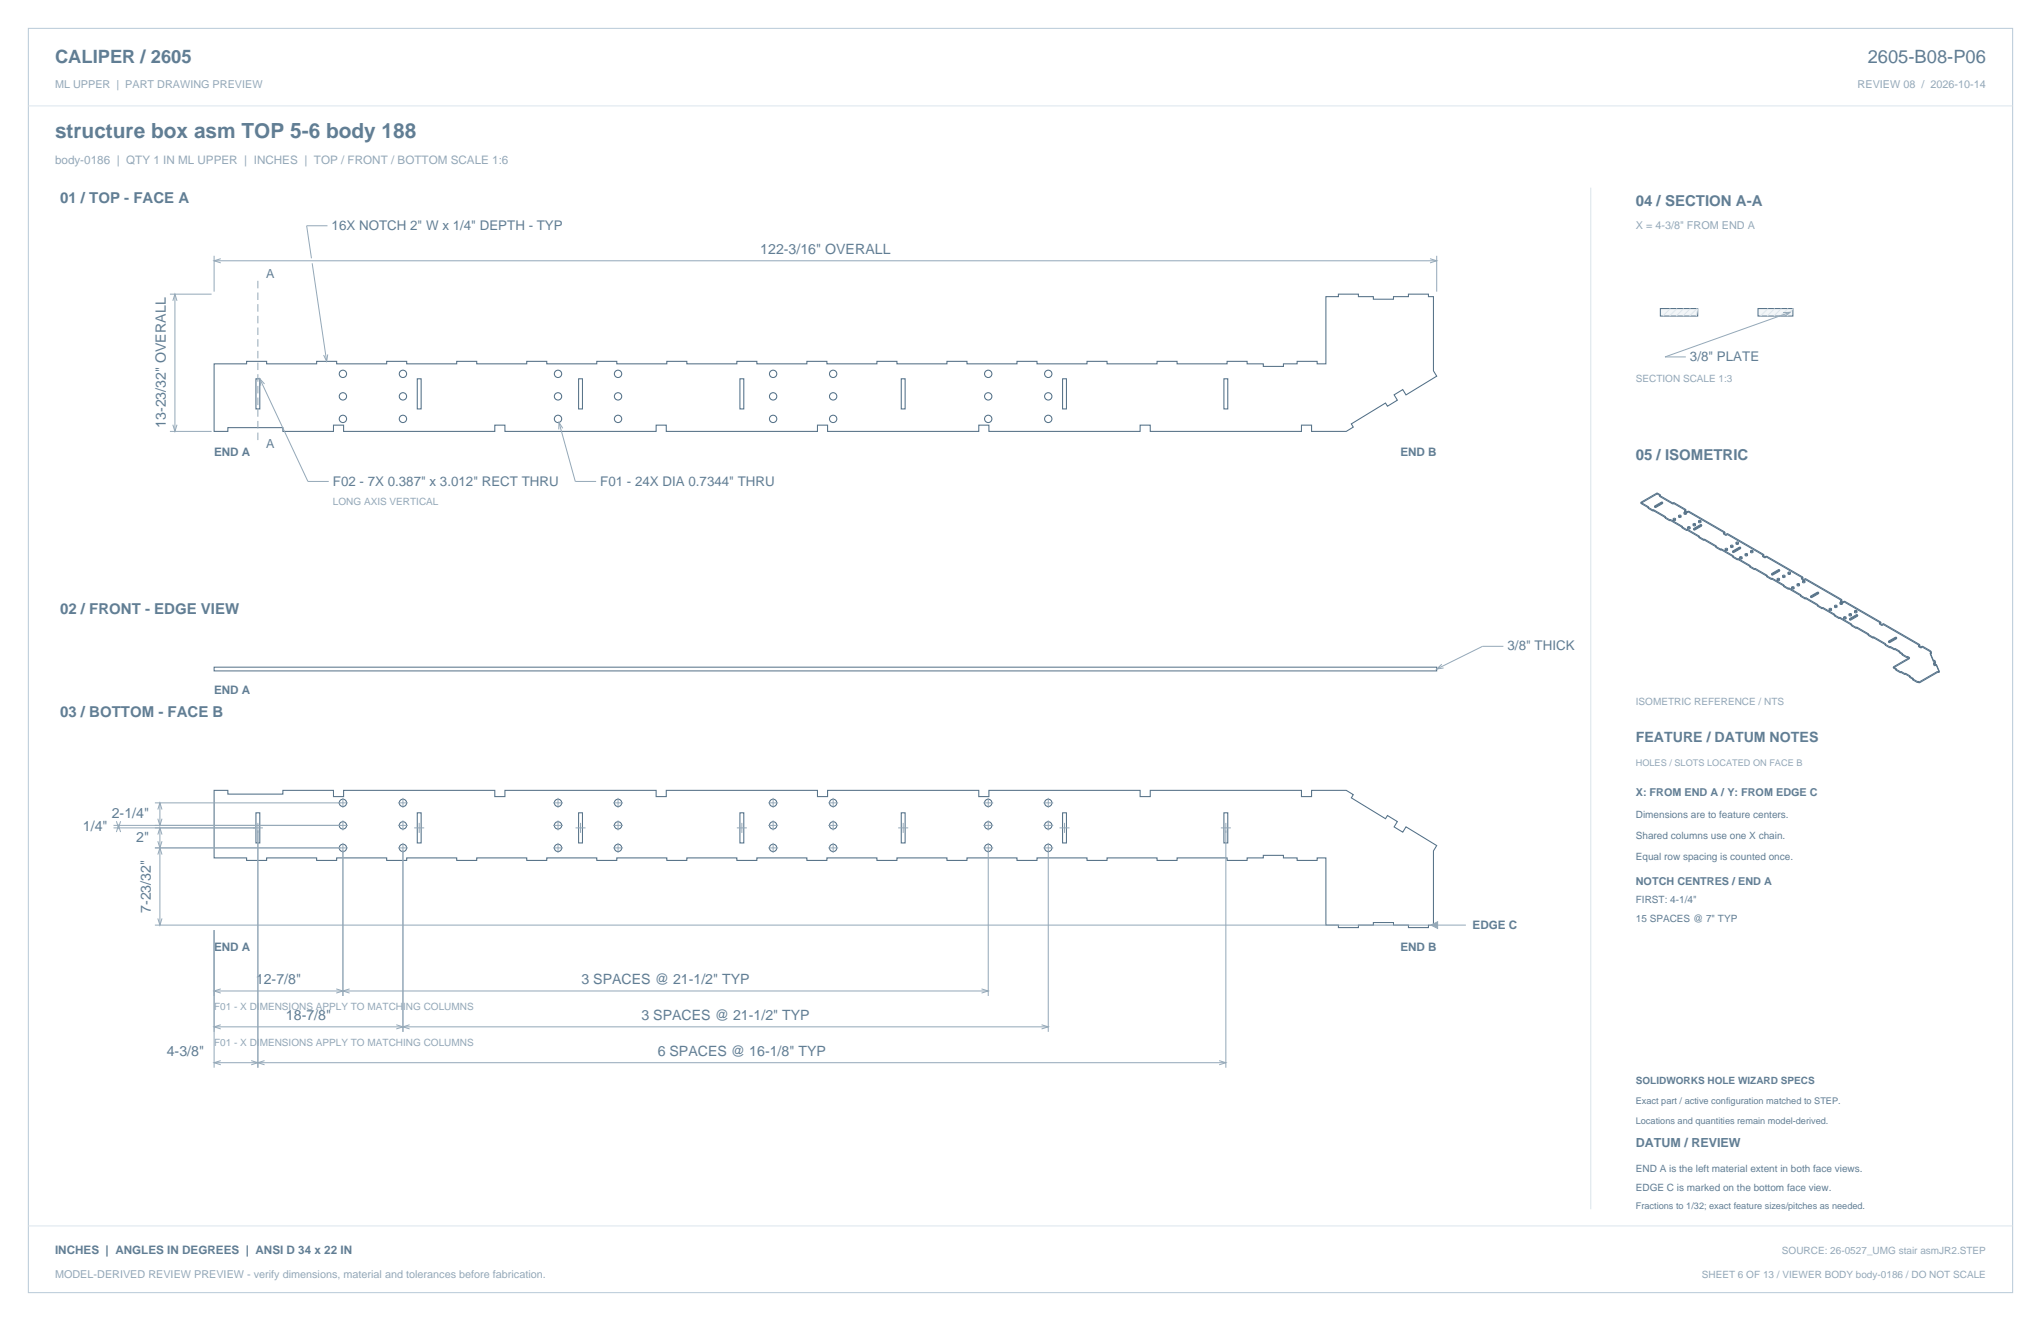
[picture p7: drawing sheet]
<svg xmlns="http://www.w3.org/2000/svg" width="864mm" height="559mm" viewBox="0 0 864 559" stroke-linecap="round" stroke-linejoin="round" font-family="sans-serif">
<path d="M12 12h839.6v534.8h-839.6z" fill="none" stroke="#b8cad8" stroke-width=".42"/>
<path d="M12 44.8h839.6M673.1 79.4v432.1" fill="none" stroke="#dbe5ed" stroke-width=".42"/>
<g fill="none" stroke="#536f85" stroke-width=".44">
<path d="M90.6 153.9h13.8v-1h8.4v1h21.2v-1h8.5v1h21.1v-1h8.5v1h21.2v-1h8.4v1h21.2v-1h8.5v1h21.1v-1h8.5v1h21.2v-1h8.4v1h21.2v-1h8.5v1h21.1v-1h8.5v1h21.2v-1h8.4v1h21.2v-1h8.5v1h21.1v-1h8.5v1h21.2v-1h8.4v1h21.2v-1h8.5v1h21.1v-1h8.5v1h6.8v1.1h8.6v-1.1h5.8v-1h8.4v1h3.7v-28.4h5.3v-1.1h8.5v1.1h6.3v1.1h8.5v-1.1h6.3v-1.1h8.5v1.1h2.1v31.4l1.4 2.2-13 8-1.4-2.3-3.6 2.2 1.4 2.3-4.2 2.5-.9-1.3-14.4 8.8 .8 1.4-3 1.8h-14.6v-2.7h-4.3v2.7h-64v-2.7h-4.3v2.7h-64v-2.7h-4.2v2.7h-64v-2.7h-4.3v2.7h-64v-2.7h-4.3v2.7h-64v-2.7h-4.2v2.7h-64v-2.7h-4.3v2.7h-21.4v-1.6h-23.3v1.6h-5.8zM108.3 160.2h1.6v12.8h-1.6zM176.6 160.2h1.6v12.8h-1.6zM244.8 160.2h1.7v12.8h-1.7zM313.1 160.2h1.6v12.8h-1.6zM381.3 160.2h1.7v12.8h-1.7zM449.6 160.2h1.6v12.8h-1.6zM517.9 160.2h1.6v12.8h-1.6zM90.6 334.3h5.8v1.6h23.3v-1.6h21.4v2.7h4.3v-2.7h64v2.7h4.2v-2.7h64v2.7h4.3v-2.7h64v2.7h4.3v-2.7h64v2.7h4.2v-2.7h64v2.7h4.3v-2.7h64v2.7h4.3v-2.7h14.6l3 1.9-.8 1.3 14.4 8.8 .9-1.3 4.2 2.5-1.4 2.3 3.6 2.2 1.4-2.2 13 7.9-1.4 2.3v31.3h-2.1v1.1h-8.5v-1.1h-6.3v-1.1h-8.5v1.1h-6.3v1.1h-8.5v-1.1h-5.3v-28.4h-3.7v1.1h-8.4v-1.1h-5.8v-1.1h-8.6v1.1h-6.8v1.1h-8.5v-1.1h-21.1v1.1h-8.5v-1.1h-21.2v1.1h-8.4v-1.1h-21.2v1.1h-8.5v-1.1h-21.1v1.1h-8.5v-1.1h-21.2v1.1h-8.4v-1.1h-21.2v1.1h-8.5v-1.1h-21.1v1.1h-8.5v-1.1h-21.2v1.1h-8.4v-1.1h-21.2v1.1h-8.5v-1.1h-21.1v1.1h-8.5v-1.1h-21.2v1.1h-8.4v-1.1h-21.2v1.1h-8.5v-1.1h-21.1v1.1h-8.5v-1.1h-21.2v1.1h-8.4v-1.1h-13.8zM108.3 343.8h1.6v12.8h-1.6zM176.6 343.8h1.6v12.8h-1.6zM244.8 343.8h1.7v12.8h-1.7z"/>
<path d="M313.1 343.8h1.6v12.8h-1.6zM381.3 343.8h1.7v12.8h-1.7zM449.6 343.8h1.6v12.8h-1.6zM517.9 343.8h1.6v12.8h-1.6z"/>
<circle cx="145.1" cy="158.1" r="1.55"/>
<circle cx="170.5" cy="158.1" r="1.55"/>
<circle cx="236.1" cy="158.1" r="1.55"/>
<circle cx="261.5" cy="158.1" r="1.55"/>
<circle cx="327.1" cy="158.1" r="1.55"/>
<circle cx="352.5" cy="158.1" r="1.55"/>
<circle cx="418.1" cy="158.1" r="1.55"/>
<circle cx="443.5" cy="158.1" r="1.55"/>
<circle cx="145.1" cy="177.2" r="1.55"/>
<circle cx="145.1" cy="167.7" r="1.55"/>
<circle cx="170.5" cy="177.2" r="1.55"/>
<circle cx="170.5" cy="167.7" r="1.55"/>
<circle cx="236.1" cy="177.2" r="1.55"/>
<circle cx="236.1" cy="167.7" r="1.55"/>
<circle cx="261.5" cy="177.2" r="1.55"/>
<circle cx="261.5" cy="167.7" r="1.55"/>
<circle cx="327.1" cy="177.2" r="1.55"/>
<circle cx="327.1" cy="167.7" r="1.55"/>
<circle cx="352.5" cy="177.2" r="1.55"/>
<circle cx="352.5" cy="167.7" r="1.55"/>
<circle cx="418.1" cy="177.2" r="1.55"/>
<circle cx="418.1" cy="167.7" r="1.55"/>
<circle cx="443.5" cy="167.7" r="1.55"/>
<circle cx="443.5" cy="177.2" r="1.55"/>
<circle cx="145.1" cy="339.6" r="1.55"/>
<circle cx="170.5" cy="339.6" r="1.55"/>
<circle cx="236.1" cy="339.6" r="1.55"/>
<circle cx="261.5" cy="339.6" r="1.55"/>
<circle cx="327.1" cy="339.6" r="1.55"/>
<circle cx="352.5" cy="339.6" r="1.55"/>
<circle cx="418.1" cy="339.6" r="1.55"/>
<circle cx="443.5" cy="339.6" r="1.55"/>
<circle cx="145.1" cy="349.1" r="1.55"/>
<circle cx="145.1" cy="358.7" r="1.55"/>
<circle cx="170.5" cy="349.1" r="1.55"/>
<circle cx="170.5" cy="358.7" r="1.55"/>
<circle cx="236.1" cy="358.7" r="1.55"/>
<circle cx="236.1" cy="349.1" r="1.55"/>
<circle cx="261.5" cy="358.7" r="1.55"/>
<circle cx="261.5" cy="349.1" r="1.55"/>
<circle cx="327.1" cy="349.1" r="1.55"/>
<circle cx="327.1" cy="358.7" r="1.55"/>
<circle cx="352.5" cy="349.1" r="1.55"/>
<circle cx="352.5" cy="358.7" r="1.55"/>
<circle cx="418.1" cy="358.7" r="1.55"/>
<circle cx="418.1" cy="349.1" r="1.55"/>
<circle cx="443.5" cy="349.1" r="1.55"/>
<circle cx="443.5" cy="358.7" r="1.55"/>
</g>
<g fill="none" stroke="#93a8b9" stroke-width=".42">
<path d="M138.6 95.5h-8.8l2 13.8M90.6 108.2v15.2M90.6 110.3h517.3M93.4 109.4l-2.8 .9 2.8 .9M132.1 111.4l6.1 41.5M605.1 109.4l2.8 .9-2.8 .9M607.9 108.2v15.2M71.9 124.4h17.6M73.1 127.3l.9-2.9 .9 2.9M74 124.4v58.1M138.7 149.9l-.5 3-1.3-2.7M73.1 179.7l.9 2.8 .9-2.8"/>
<path d="M109.9 160.2l20.4 43.5h8.8M111.9 162.4l-2-2.2 .4 3M236.5 178.7l6.9 25h8.8M71.9 182.5h17.6M238.1 181.2l-1.6-2.5-.1 2.9M636.1 273.4h-8.8l-19.4 9.6M610 281l-2.1 2 2.9-.4M65.5 339.6h81.7M67.7 339.6v9.5M145.1 337.5v4.2M168.4 339.6h4.2M170.5 337.5v4.2"/>
<path d="M234 339.6h4.2M236.1 337.5v4.2M259.4 339.6h4.2M261.5 337.5v4.2M325 339.6h4.2M327.1 337.5v4.2M350.4 339.6h4.2M352.5 337.5v4.2M416 339.6h4.3M418.1 337.5v4.2M441.4 339.6h4.3M443.5 337.5v4.2"/>
<path d="M48 350.2h63.2M48 349.1h99.2M49.3 352l.8-2.9 .9 2.9M49.3 347.4l.8 2.8 .9-2.8M50.1 349.1v1.1M65.5 358.7h81.7M66.8 353l.9-2.8 .8 2.8M66.8 355.9l.9 2.8 .8-2.8M66.8 342.4l.9-2.8 .8 2.8M66.8 346.3l.9 2.8 .8-2.8M67.7 350.2v41.1M109.1 348.1v103.6"/>
<path d="M145.1 347v4.3M145.1 356.6v64.7M168.4 358.7h4.2M168.4 349.1h4.2M170.5 347v4.3M170.5 356.6v79.9M175.3 350.2h4.2M177.4 348.1v4.2M234 358.7h4.2M234 349.1h4.2M236.1 347v4.3M236.1 356.6v4.2"/>
<path d="M243.5 350.2h4.3M245.6 348.1v4.2M259.4 358.7h4.2M259.4 349.1h4.2M261.5 347v4.3M261.5 356.6v4.2M311.8 350.2h4.2M313.9 348.1v4.2M325 358.7h4.2M325 349.1h4.2M327.1 347v4.3M327.1 356.6v4.2"/>
<path d="M350.4 358.7h4.2M350.4 349.1h4.2M352.5 347v4.3M352.5 356.6v4.2M380 350.2h4.3M382.2 348.1v4.2M416 358.7h4.3M416 349.1h4.3M418.1 347v4.3M418.1 356.6v64.7M441.4 358.7h4.3M441.4 349.1h4.3"/>
<path d="M443.5 347v4.3M443.5 356.6v79.9M448.3 350.2h4.2M450.4 348.1v4.2M516.6 350.2h4.2M518.7 348.1v103.6M66.8 361.5l.9-2.8 .8 2.8M65.5 391.3h538.9M66.8 388.5l.9 2.8 .8-2.8M90.6 393.4v58.3M605.5 391.3h14.8M90.6 419.2h327.5"/>
<path d="M93.4 418.3l-2.8 .9 2.8 .9M142.3 418.3l2.8 .9-2.8 .9M147.9 418.3l-2.8 .9 2.8 .9M415.3 418.3l2.8 .9-2.8 .9M90.6 434.4h352.9M93.4 433.5l-2.8 .9 2.8 .9M167.7 433.5l2.8 .9-2.8 .9M173.3 433.5l-2.8 .9 2.8 .9M440.7 433.5l2.8 .9-2.8 .9M90.6 449.5h428.1M93.4 448.7l-2.8 .8 2.8 .9M106.3 448.7l2.8 .8-2.8 .9"/>
<path d="M111.9 448.7l-2.8 .8 2.8 .9M515.9 448.7l2.8 .8-2.8 .9"/>
</g>
<path d="M109.1 118.8v69" fill="none" stroke="#93a8b9" stroke-width=".42" stroke-dasharray="3.2 1.8" stroke-linecap="butt"/>
<path d="M90.6 282.2h517.3v1.6h-517.3z" fill="none" stroke="#536f85" stroke-width=".42"/>
<path d="M605.5 391.3l2.8-1.4v2.8z" fill="#93a8b9" stroke="#93a8b9" stroke-width=".42"/>
<path d="M702.5 130.5h15.9v3.2h-15.9z" fill-rule="evenodd" fill="#f2f6f9" stroke="#536f85" stroke-width=".42"/>
<path d="M706.8 130.5l-3.2 3.2M709.6 130.5l-3.2 3.2M712.4 130.5l-3.2 3.2M715.2 130.5l-3.1 3.2M718.1 130.5l-3.2 3.2M718.4 130.5l-.7 3.2" fill="none" stroke="#dbe5ed" stroke-width=".42"/>
<path d="M743.9 130.5h14.7v3.2h-14.7z" fill-rule="evenodd" fill="#f2f6f9" stroke="#536f85" stroke-width=".42"/>
<path d="M748.1 130.5l-3.2 3.2M750.9 130.5l-3.2 3.2M753.7 130.5l-3.1 3.2M756.6 130.5l-3.2 3.2M758.6 130.5l-2.4 3.2M12 518.6h839.6" fill="none" stroke="#dbe5ed" stroke-width=".42"/>
<path d="M754.5 132.2l2.9-.1-2.3 1.8M757.4 132.1l-52.9 18.9h8.8" fill="none" stroke="#93a8b9" stroke-width=".42"/>
<g fill="none" stroke="#536f85" stroke-width=".42">
<path d="M694.3 212.9l3.3 2M694.3 212.5l3.3 1.9M694.3 212.5v.4M697.3 215l2.1 1.2M697.3 214.6l2.1 1.1M697.3 214.6v.4M697.6 214.4l-.3 .2M697.6 214.4v.5M697.6 214.9l-.3 .1M699.4 215.7v.5M699.6 216l5.2 3M699.6 216l-.2 .2"/>
<path d="M699.6 215.6l5.2 3M699.6 215.6v.4M699.6 215.6l-.2 .1M700.1 214.1l.4 .2v.5M700.1 214.1v.4M700.1 214.5l.4 .3M701.2 208.5l-6.9 4M701.2 208.5l1.4 .8M701.2 209l6.6 3.8M701.2 208.5v.5M701.2 209l-6.9 3.9M702.2 210l5.6 3.2"/>
<path d="M702.6 209.3v.5l-.4 .2M702.6 209.3l-.4 .2v.5M703.2 212.3l.4 .2M703.2 212.3v.4l.4 .3M703.2 212.3l-3.1 1.8M703.6 212.5v.5M703.6 212.5l-3.5 2M703.6 213l-3.1 1.8M704.5 219.1l2 1.2M704.5 218.7l2 1.2M704.5 218.7v.4M704.8 218.6l-.3 .1"/>
<path d="M704.8 219l-.3 .1M704.8 218.6v.4M706.5 219.9v.4M706.8 219.7l5.1 3M706.8 219.7l-.3 .2M706.8 219.7v.5M707.8 212.8v.4M708.1 219.7h.7v.5M708.1 219.3v.4h.7M708.1 219.7v.5h.7M708.1 219.3h.7v.4M708.1 219.3v.4"/>
<path d="M708.2 212.6l-.4 .2M708.2 212.6l5.2 3M708.2 213l-.4 .2M708.2 213l5.2 3M708.2 212.6v.4M708.8 219.7v.5M710.4 218.4h.7v.4M710.4 218h.7v.4M710.4 218.4v.4h.7M710.4 218v.4h.7M710.4 218v.4M711.1 218.4v.4"/>
<path d="M712.7 217.1h.7v.4M712.7 217.1v.4h.7M712.7 216.6h.7v.5M712.7 216.6v.5h.7M712.7 216.6v.5M712.7 216.4l1.1 .6M712.7 215.9v.5M712.7 215.9l1.1 .6M713.4 216l-.7 .4M713.4 215.6v.4M713.4 215.6l-.7 .3M713.4 217.1v.4"/>
<path d="M713.8 216.5v.5M714.4 216.2v.4M714.4 216.2l15.5 8.9M714.4 216.6l15.5 8.9M714.4 216.6l-.6 .4M714.4 216.2l-.6 .3M706.8 220.2l5.1 2.9M706.8 220.2l-.3 .1M711.7 222.8v.5M711.7 223.3l2 1.2M711.7 222.8l2 1.2M711.9 222.7l-.2 .1"/>
<path d="M711.9 222.7v.4M711.9 223.1l-.2 .2M713.7 224v.5M714 224.3l5.1 3M714 223.9l5.1 2.9M714 223.9l-.3 .1M714 224.3l-.3 .2M714 223.9v.4M714.2 222.8h.8v.5M714.2 222.8v.5h.8M714.2 223.3v.4h.8M714.2 223.3h.8v.4"/>
<path d="M714.2 222.8v.5M715 223.3v.4M716.5 221.5v.4h.8M716.5 222h.8v.4M716.5 221.5h.8v.4M716.5 222v.4h.8M716.5 221.5v.5M716.6 224.1l.4 .2M716.6 223.6l.4 .2v.5M716.6 223.6v.5M717.3 221.9v.5M718.8 227.4l2.1 1.2"/>
<path d="M718.8 227l2.1 1.2M718.8 227v.4M718.8 220.6v.5h.8M718.8 220.2v.4h.8M718.8 220.6h.8v.5M718.8 220.2h.8v.4M718.8 220.2v.4M719.1 226.8v.5M719.1 227.3l-.3 .1M719.1 226.8l-.3 .2M719.6 220.6v.5M719.7 221.8l-3.1 1.8"/>
<path d="M719.7 221.8l.4 .3M719.7 221.8v.5l.4 .2M720.1 222.1l-3.5 2M720.1 222.5l-3.1 1.8M720.1 222.1v.4M720.9 228.2v.4M721.1 228.4l5.1 3M721.1 228l5.1 3M721.1 228.4l-.2 .2M721.1 228v.4M721.1 228l-.2 .2M726 231.6l2 1.1"/>
<path d="M726 231.1l2 1.2M726 231.1v.5M726.2 231.4l-.2 .2M726.2 231v.4M726.2 231l-.2 .1M728 232.3v.4M728.3 232.6l5.1 2.9M728.3 232.1l5.1 3M728.3 232.1l-.3 .2M728.3 232.6l-.3 .1M728.3 232.1v.5M729.2 225.9l1.1 .6"/>
<path d="M729.2 225.5l1.1 .6M729.2 225.5v.4M729.9 225.5l-.7 .4M729.9 225.1l-.7 .4M729.9 225.1v.4M730.1 232.4h.7v.5M730.1 232v.4h.7M730.1 232.4v.5h.7M730.1 232h.7v.4M730.1 232v.4M730.3 226.1v.4M730.8 232.4v.5"/>
<path d="M730.9 225.7l-.6 .4M730.9 225.7l15.5 8.9M730.9 226.1l15.5 9M730.9 225.7v.4M730.9 226.1l-.6 .4M732.4 230.7v.4h.7M732.4 230.7h.7v.4M732.4 231.1h.7v.4M732.4 231.1v.4h.7M732.4 230.7v.4M733.1 233.6l.4 .2M733.1 233.1l.4 .3v.4"/>
<path d="M733.1 233.1v.5M733.1 231.1v.4M733.1 235.7l2.1 1.2M733.1 235.2v.5M733.1 235.2l2.1 1.2M733.4 235.1l-.3 .1M733.4 235.5l-.3 .2M733.4 235.1v.4M734.7 229.3h.7v.5M734.7 229.8h.7v.4M734.7 229.8v.4h.7M734.7 229.3v.5h.7"/>
<path d="M734.7 229.3v.5M735.2 236.4v.5M735.4 229.8v.4M735.4 236.7l5.2 3M735.4 236.3l5.2 2.9M735.4 236.3l-.2 .1M735.4 236.7l-.2 .2M735.4 236.3v.4M736.2 231.4l.3 .2M736.2 231.4v.4l.3 .2M736.2 231.4l-3.1 1.7M736.2 235.5v.5h.8"/>
<path d="M736.2 236h.8v.4M736.2 235.5h.8v.5M736.2 236v.4h.8M736.2 235.5v.5M736.5 232l-3 1.8M736.5 231.6v.4M736.5 231.6l-3.4 2M737 236v.4M738.5 234.2h.8v.4M738.5 234.7v.4h.8M738.5 234.2v.4h.8M738.5 234.7h.8v.4"/>
<path d="M738.5 234.2v.5M739.3 234.6v.5M740.3 239.8l2.1 1.2M740.3 239.4l2.1 1.2M740.3 239.4v.4M740.6 239.7l-.3 .1M740.6 239.2v.5M740.6 239.2l-.3 .2M740.8 233.3h.8v.5M740.8 232.9v.4h.8M740.8 233.3v.5h.8M740.8 232.9h.8v.4"/>
<path d="M740.8 232.9v.4M741.6 233.3v.5M745.7 235.4l1.1 .6M745.7 235v.4M745.7 235l1.1 .6M746.4 234.6v.5M746.4 235.1l-.7 .3M746.4 234.6l-.7 .4M746.8 235.6v.4M747.4 235.2v.5M747.4 235.2l15.5 8.9M747.4 235.7l-.6 .3"/>
<path d="M747.4 235.7l15.5 8.9M747.4 235.2l-.6 .4M742.4 240.6v.4M742.6 240.9l5.1 2.9M742.6 240.4v.5M742.6 240.4l5.1 3M742.6 240.9l-.2 .1M742.6 240.4l-.2 .2M747.5 244l2 1.1M747.5 243.5l2 1.2M747.5 243.5v.5M747.7 243.4v.4"/>
<path d="M747.7 243.8l-.2 .2M747.7 243.4l-.2 .1M749.5 244.7v.4M749.6 243.1l.4 .2M749.6 242.7l.4 .2v.4M749.6 242.7v.4M749.8 245l5.1 2.9M749.8 244.5l5.1 3M749.8 244.5v.5M749.8 244.5l-.3 .2M749.8 245l-.3 .1M752.1 244.7v.4h.7"/>
<path d="M752.1 245.1v.5h.7M752.1 244.7h.7v.4M752.1 245.1h.7v.5M752.1 244.7v.4M752.7 240.9l.3 .2M752.7 240.9v.4l.3 .3M752.7 240.9l-3.1 1.8M752.8 245.1v.5M753 241.6l-3 1.7M753 241.1v.5M753 241.1l-3.4 2M754.4 243.4h.7v.4"/>
<path d="M754.4 243.8h.7v.4M754.4 243.8v.4h.7M754.4 243.4v.4h.7M754.4 243.4v.4M754.6 248.1l2.1 1.2M754.6 247.6l2.1 1.2M754.6 247.6v.5M754.9 247.5l-.3 .1M754.9 247.5v.4M754.9 247.9l-.3 .2M755.1 243.8v.4M756.7 248.8v.5"/>
<path d="M756.7 242.5v.4h.7M756.7 242h.7v.5M756.7 242v.5h.7M756.7 242.5h.7v.4M756.7 242v.5M756.9 249.1l5.2 3M756.9 248.7l5.2 2.9M756.9 249.1l-.2 .2M756.9 248.7l-.2 .1M756.9 248.7v.4M757.4 242.5v.4M758.2 248.7v.4h.8"/>
<path d="M758.2 248.2v.5h.8M758.2 248.7h.8v.4M758.2 248.2h.8v.5M758.2 248.2v.5M759 248.7v.4M760.5 246.9h.8v.4M760.5 246.9v.4h.8M760.5 247.4v.4h.8M760.5 247.4h.8v.4M760.5 246.9v.5M761.3 247.3v.5M761.8 252.2l2 1.2"/>
<path d="M761.8 251.8l2 1.2M761.8 251.8v.4M762.1 252.1l-.3 .1M762.1 251.6l-.3 .2M762.1 251.6v.5M762.2 244.9l1.1 .6M762.2 244.5l1.1 .6M762.2 244.5v.4M762.8 245.6h.8v.4M762.8 246v.5h.8M762.8 246h.8v.5M762.8 245.6v.4h.8"/>
<path d="M762.8 245.6v.4M762.9 244.1v.5M762.9 244.1l-.7 .4M762.9 244.6l-.7 .3M763.3 245.1v.4M763.6 246v.5M763.8 253v.4M763.9 245.2l15.5 8.9M763.9 244.7l15.5 9M763.9 244.7l-.6 .4M763.9 244.7v.5M763.9 245.2l-.6 .3"/>
<path d="M764.1 253.3l5.1 2.9M764.1 252.8l5.1 3M764.1 252.8l-.3 .2M764.1 253.3l-.3 .1M764.1 252.8v.5M766.1 252.6l.4 .3M766.1 252.2l.4 .2M766.1 252.2v.4M766.5 252.4v.5M769 256.4l2 1.1M769 255.9l2 1.2M769 255.9v.5"/>
<path d="M769.2 250.9l-3.1 1.7M769.2 250.4l.3 .2M769.2 250.9l.3 .2M769.2 250.4l-3.1 1.8M769.2 250.4v.5M769.2 256.2l-.2 .2M769.2 255.8l-.2 .1M769.2 255.8v.4M769.5 250.6v.5M769.5 251.1l-3 1.8M769.5 250.6l-3 1.8M771 257.1v.4"/>
<path d="M771.3 257.4l5.1 2.9M771.3 257l5.1 2.9M771.3 257.4l-.3 .1M771.3 257l-.3 .1M771.3 257v.4M774.1 257.8h.7v.5M774.1 257.8v.5h.7M774.1 257.4h.7v.4M774.1 257.4v.4h.7M774.1 257.4v.4M774.8 257.8v.5M776.4 259.9l-.3 .2"/>
<path d="M776.4 259.9v.4M776.4 256.5v.4h.7M776.4 256.5h.7v.4M776.4 256.1v.4h.7M776.4 256.1h.7v.4M776.4 256.1v.4M777.1 256.5v.4M778.7 254.7h.7v.5M778.7 255.2h.7v.4M778.7 254.7v.5h.7M778.7 255.2v.4h.7M778.7 254.7v.5"/>
<path d="M778.7 254.5l1.1 .6M778.7 254l1.1 .6M778.7 254v.5M779.4 253.7v.4M779.4 254.1l-.7 .4M779.4 253.7l-.7 .3M779.4 255.2v.4M779.8 254.6v.5M780.4 254.7l15.5 8.9M780.4 254.3l15.5 8.9M780.4 254.3v.4M780.4 254.3l-.6 .3"/>
<path d="M780.4 254.7l-.6 .4M782.5 259.6h.8v.4M782.5 259.6v.4h.8M782.5 259.6v.5M784.8 258.7v.5h.8M784.8 258.3h.8v.4M784.8 258.3v.4h.8M784.8 258.7h.8v.5M784.8 258.3v.4M785.6 258.7v.5M785.7 259.9v.5l.3 .2M785.7 259.9l.3 .3"/>
<path d="M785.7 259.9l-3.1 1.8M776.1 260.5l2.1 1.2M776.1 260.1l2.1 1.1M776.1 260.1v.4M776.4 260.3l-.3 .2M778.2 261.2v.5M778.4 261.5l5.1 3M778.4 261.1l5.1 2.9M778.4 261.1l-.2 .1M778.4 261.1v.4M778.4 261.5l-.2 .2M780.2 261.4v.4h.8"/>
<path d="M780.2 261.4h.8v.4M780.2 260.9h.8v.5M780.2 260.9v.5h.8M780.2 260.9v.5M781 261.4v.4M782.5 260.1v.4h.8M782.5 260.1h.8v.4M782.6 262.2l.4 .2M782.6 261.7l.4 .2v.5M782.6 261.7v.5M783.3 260v.5M783.3 264.6l2 1.2"/>
<path d="M783.3 264.2l2 1.2M783.3 264.2v.4M783.5 264l-.2 .2M783.5 264.5l-.2 .1M783.5 264v.5M785.3 265.4v.4M785.6 265.2v.5M785.6 265.7l5.1 2.9M785.6 265.2l-.3 .2M785.6 265.2l5.1 3M785.6 265.7l-.3 .1M786 260.2l-3.4 2"/>
<path d="M786 260.6l-3 1.8M786 260.2v.4M790.4 268.8l2.1 1.1M790.4 268.3l2.1 1.2M790.4 268.3v.5M790.7 268.2v.4M790.7 268.6l-.3 .2M790.7 268.2l-.3 .1M792.5 269.5v.4M792.7 269.8l5.2 3M792.7 269.4l5.2 2.9M792.7 269.4l-.2 .1"/>
<path d="M792.7 269.8l-.2 .1M792.7 269.4v.4M795.2 263.6v.4M795.2 264l1.1 .6M795.2 263.6l1.1 .6M795.9 263.6l-.7 .4M795.9 263.2l-.7 .4M795.9 263.2v.4M796.3 264.2v.4M796.9 264.2l15.5 9M796.9 264.2l-.6 .4M796.9 263.8l15.5 8.9"/>
<path d="M796.9 263.8v.4M796.9 263.8l-.6 .4M797.6 272.9l2.1 1.2M797.6 272.5l2.1 1.1M797.6 272.5v.4M797.9 272.8l-.3 .1M797.9 272.3v.5M797.9 272.3l-.3 .2M799.1 271.7l.4 .2M799.1 271.2l.4 .3v.4M799.1 271.2v.5M799.7 273.6v.5"/>
<path d="M799.9 273.5l-.2 .1M799.9 273.9l1.7 1M799.9 273.5l1.7 1M799.9 273.5v.4M799.9 273.9l-.2 .2M801.6 274.5v.4M801.8 274.3v.4M801.8 274.7l2.1 1.2M801.8 274.3l-.2 .2M801.8 274.3l2.1 1.2M801.8 274.7l-.2 .2M802.1 269.5l.4 .2"/>
<path d="M802.1 269.5v.4l.4 .2M802.1 269.5l-3 1.7M802.5 269.7l-3.4 2M802.5 269.7v.4M802.5 270.1l-3 1.8M803.6 276.1l1.4 .8M803.6 275.6l1.4 .8M803.6 275.6v.5M803.9 275.5v.4M803.9 275.9l-.3 .2M803.9 275.5l-.3 .1M804.8 277l2 1.2"/>
<path d="M804.8 276.6l2 1.2M804.8 276.6v.4M805 276.4v.5M805 276.4l-.2 .2M805 276.9l-.2 .1M806.8 277.8v.4M807.1 278.1l.9 .5M807.1 277.6l.9 .5M807.1 277.6l-.3 .2M807.1 277.6v.5M807.1 278.1l-.3 .1M808 278.1v.5"/>
<path d="M808 278.1l-6.9 4M808 278.6l-6.9 4M811.7 273.5l1.1 .6M811.7 273.1v.4M811.7 273.1l1.1 .6M812.4 272.7v.5M812.4 272.7l-.7 .4M812.4 273.2l-.7 .3M812.8 273.7v.4M813.4 273.8l3.6 2M813.4 273.3l3.6 2.1M813.4 273.3l-.6 .4"/>
<path d="M813.4 273.3v.5M813.4 273.8l-.6 .3M816.7 276.1l1.4 3.3M816.7 276.1v.4M816.7 276.5l1.4 3.3M817 275.8l.2 .7M817 275.4v.4M817 275.4l.2 .6M817.2 276l-.5 .1M817.2 276v.5M817.2 276.5h-.5M818.1 279.4v.4"/>
<path d="M818.6 279.3v.4M818.6 279.3l.4 .9M818.6 279.7l-.5 .1M818.6 279.7l.4 1M818.6 279.3l-.5 .1M801.1 282.1l1.3 .8M801.1 282.6l1.3 .7M801.1 282.1v.5M802.1 283l2.1 1.2M802.1 283v.4M802.1 283.4l2.1 1.2M802.4 283.3l-.3 .1"/>
<path d="M802.4 282.9v.4M802.4 282.9l-.3 .1M804.2 284.2v.4M804.4 284l1.6 .9M804.4 284.5l1.6 .9M804.4 284.5l-.2 .1M804.4 284v.5M804.4 284l-.2 .2M806 284.9v.5M806.2 284.8v.4M806.2 284.8l-.2 .1M806.2 284.8l2.1 1.2"/>
<path d="M806.2 285.2l-.2 .2M806.2 285.2l2.1 1.2M808 286.1l1.5 .9M808 286.5l1.5 .9M808 286.1v.4M808.3 286.4l-.3 .1M808.3 286v.4M808.3 286l-.3 .1M809.3 287.1l2 1.2M809.3 287.6l2 1.2M809.3 287.1v.5M809.5 287.4l-.2 .2"/>
<path d="M809.5 287l-.2 .1M809.5 287v.4M811.3 288.3v.5M811.6 288.2l.5 .3M811.6 288.6l.5 .3M811.6 288.2l-.3 .1M811.6 288.2v.4M811.6 288.6l-.3 .2M812.1 288.5v.4M818.1 280.3v.5M818.1 280.3l.4 .9M818.1 280.8l.4 .8"/>
<path d="M818.5 281.2v.4M819 280.7l-.9 .1M819 280.2l-.9 .1M819 280.2v.5M819.3 281.5l-.8 .1M819.3 281.5l1.3 2.9M819.3 281l1.3 3M819.3 281v.5M819.3 281l-.8 .2M819.7 284.1v.4M819.7 284.5l-7.6 4.4M819.7 284.1l-7.6 4.4"/>
<path d="M820.6 284.4l-.9 .1M820.6 284v.4M820.6 284l-.9 .1"/>
</g>
<text font-size="8.8" fill="#617e94" x="23.3" y="58.2">structure box asm TOP 5-6 body 188</text>
<g font-size="7.8" fill="#617e94">
<text x="23.3" y="26.8">CALIPER / 2605</text>
<text x="790.3" y="26.8">2605-B08-P06</text>
</g>
<g font-size="6.3" fill="#617e94">
<text x="25.4" y="86.1">01 / TOP - FACE A</text>
<text x="692.1" y="87.1">04 / SECTION A-A</text>
<text x="692.1" y="194.4">05 / ISOMETRIC</text>
<text x="25.4" y="259.6">02 / FRONT - EDGE VIEW</text>
<text x="25.4" y="303.4">03 / BOTTOM - FACE B</text>
</g>
<g font-size="6" fill="#617e94">
<text x="321.7" y="107.5">122-3/16&quot; OVERALL</text>
<text x="70.1" y="181" transform="rotate(-90 70.1 181)">13-23/32&quot; OVERALL</text>
<text x="692.1" y="314">FEATURE / DATUM NOTES</text>
<text x="47.3" y="346.2">2-1/4&quot;</text>
<text x="35.1" y="351.4">1/4&quot;</text>
<text x="57.6" y="356.2">2&quot;</text>
<text x="63.8" y="386.2" transform="rotate(-90 63.8 386.2)">7-23/32&quot;</text>
<text x="108.3" y="416.4">12-7/8&quot;</text>
<text x="246" y="416.4">3 SPACES @ 21-1/2&quot; TYP</text>
<text x="121" y="431.5">18-7/8&quot;</text>
<text x="271.4" y="431.5">3 SPACES @ 21-1/2&quot; TYP</text>
<text x="70.6" y="446.7">4-3/8&quot;</text>
<text x="278.3" y="446.7">6 SPACES @ 16-1/8&quot; TYP</text>
</g>
<g font-size="5.6" fill="#617e94">
<text x="140.3" y="97.3">16X NOTCH 2&quot; W x 1/4&quot; DEPTH - TYP</text>
<text x="715.1" y="152.8">3/8&quot; PLATE</text>
<text x="140.9" y="205.4">F02 - 7X 0.387&quot; x 3.012&quot; RECT THRU</text>
<text x="254" y="205.4">F01 - 24X DIA 0.7344&quot; THRU</text>
<text x="637.9" y="275.2">3/8&quot; THICK</text>
</g>
<g font-size="5.3" fill="#617e94">
<text x="112.6" y="117.7">A</text>
<text x="112.6" y="189.5">A</text>
<text x="692.1" y="485.1">DATUM / REVIEW</text>
</g>
<text font-size="4.9" fill="#93a8b9" x="23.3" y="69.5">body-0186 | QTY 1 IN ML UPPER | INCHES | TOP / FRONT / BOTTOM SCALE 1:6</text>
<g font-size="4.9" fill="#617e94">
<text x="90.6" y="192.7">END A</text>
<text x="592.5" y="192.7">END B</text>
<text x="90.6" y="293.7">END A</text>
<text x="623.1" y="393.1">EDGE C</text>
<text x="90.6" y="402.3">END A</text>
<text x="592.5" y="402.3">END B</text>
<text x="23.3" y="530.6">INCHES | ANGLES IN DEGREES | ANSI D 34 x 22 IN</text>
</g>
<g font-size="4.6" fill="#93a8b9">
<text x="23.3" y="37">ML UPPER | PART DRAWING PREVIEW</text>
<text x="786" y="37">REVIEW 08 / 2026-10-14</text>
<text x="692.1" y="97">X = 4-3/8&quot; FROM END A</text>
<text x="23.3" y="540.5">MODEL-DERIVED REVIEW PREVIEW - verify dimensions, material and tolerances before fabrication.</text>
</g>
<g font-size="4.6" fill="#617e94">
<text x="692.1" y="336.9">X: FROM END A / Y: FROM EDGE C</text>
<text x="692.1" y="374.3">NOTCH CENTRES / END A</text>
</g>
<g font-size="4.2" fill="#93a8b9">
<text x="692.1" y="161.6">SECTION SCALE 1:3</text>
<text x="140.9" y="213.5">LONG AXIS VERTICAL</text>
<text x="692.1" y="298.1">ISOMETRIC REFERENCE / NTS</text>
<text x="90.6" y="427.3">F01 - X DIMENSIONS APPLY TO MATCHING COLUMNS</text>
<text x="90.6" y="442.5">F01 - X DIMENSIONS APPLY TO MATCHING COLUMNS</text>
<text x="754" y="530.6">SOURCE: 26-0527_UMG stair asmJR2.STEP</text>
<text x="720.1" y="540.5">SHEET 6 OF 13 / VIEWER BODY body-0186 / DO NOT SCALE</text>
</g>
<g font-size="4.2" fill="#617e94">
<text x="692.1" y="346.1">Dimensions are to feature centers.</text>
<text x="692.1" y="354.9">Shared columns use one X chain.</text>
<text x="692.1" y="363.7">Equal row spacing is counted once.</text>
<text x="692.1" y="382.1">FIRST: 4-1/4&quot;</text>
<text x="692.1" y="389.8">15 SPACES @ 7&quot; TYP</text>
<text x="692.1" y="458.6">SOLIDWORKS HOLE WIZARD SPECS</text>
<text x="692.1" y="495.7">END A is the left material extent in both face views.</text>
<text x="692.1" y="503.8">EDGE C is marked on the bottom face view.</text>
</g>
<text font-size="3.9" fill="#93a8b9" x="692.1" y="323.8">HOLES / SLOTS LOCATED ON FACE B</text>
<g font-size="3.9" fill="#617e94">
<text x="692.1" y="467.1">Exact part / active configuration matched to STEP.</text>
<text x="692.1" y="475.5">Locations and quantities remain model-derived.</text>
<text x="692.1" y="511.5">Fractions to 1/32; exact feature sizes/pitches as needed.</text>
</g>
</svg>
